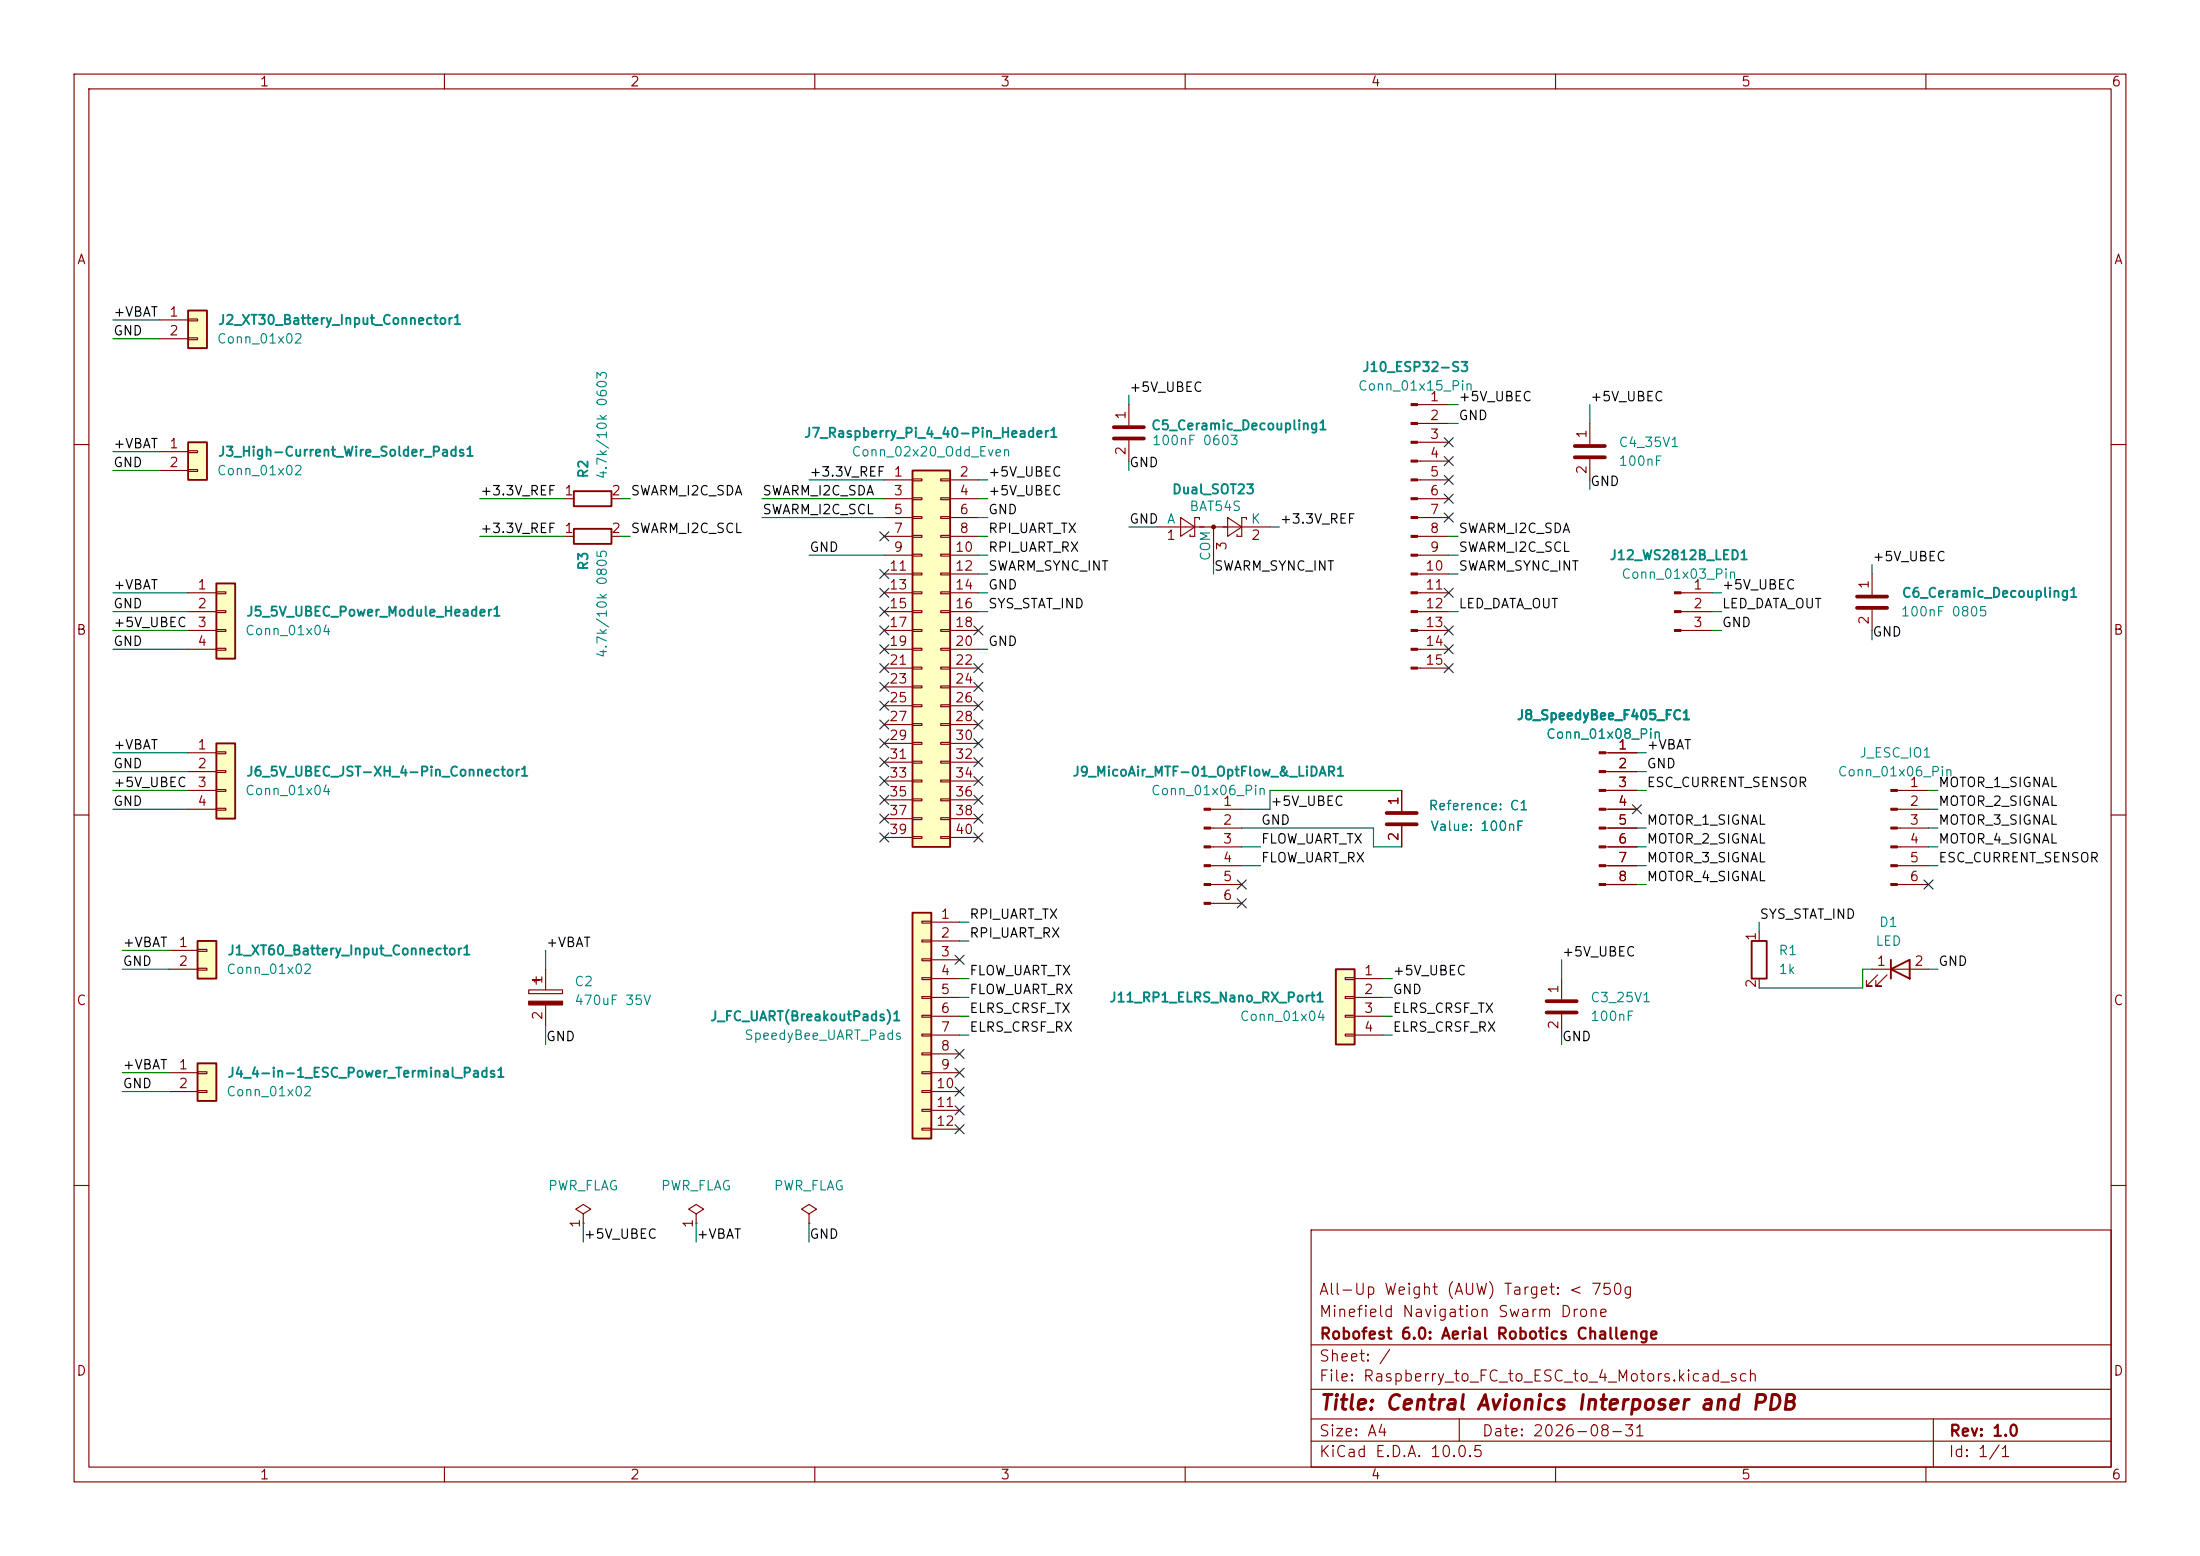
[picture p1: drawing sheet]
<svg xmlns="http://www.w3.org/2000/svg" width="297mm" height="210mm" viewBox="0 0 297 210" stroke-linecap="round" stroke-linejoin="round" font-family="sans-serif">
<path d="M0 0h297v210h-297z" fill="#fff" stroke="#fff" stroke-width=".14"/>
<g fill="none" stroke="#840000" stroke-width=".15">
<path d="M10 10h277v190h-277zM12 12h273v186h-273zM60 10v2M110 10v2M160 10v2M210 10v2M260 10v2M10 60h2M285 60h2M10 110h2M285 110h2M10 160h2"/>
<path d="M177 166h108v32h-108zM285 160h2M60 198v2M110 198v2M160 198v2M177 194.5h108M177 191.5h108M177 187.5h108M177 181.5h108M197 191.5v3M210 198v2M260 198v2"/>
<path d="M261 191.5v6.5"/>
</g>
<path d="M26.7 143.5h2.5v5.1h-2.5z" fill="#ffffc2"/>
<path d="M255.3 130.8l2.5-1.3v2.6zM255.3 129.5v2.6M26.7 143.5h2.5v5.1h-2.5z" fill="none" stroke="#840000" stroke-width=".25"/>
<g fill="none" stroke="#840000" stroke-width=".15">
<path d="M156.2 71.1h15.2M159.4 69.9l1.9 1.2-1.9 1.3zM161.9 70.1v-.2h-.6v2.5h-.6v-.3M163.8 71.1v5.1M165.7 69.9l1.9 1.2-1.9 1.3zM168.3 70.1v-.2h-.7v2.5h-.6v-.3M252.7 77.5v2.8M252.7 82.3v2.8M189.2 106.7v2.8M189.2 111.5v2.8M256.1 106.7h4.2M256.1 109.2h4.2"/>
<path d="M256.1 111.8h4.2M256.1 114.3h4.2M256.1 116.8h4.2M256.1 119.4h4.2M71.4 133.6h4.5v.5h-4.5zM71.9 132.3h1M72.4 131.8v1M73.7 130.8v2.8M73.7 135.6v2.8M252.7 130.8h7.6M253.5 131.6l-1.5 1.5h.7h-.7v-.8M254.8 131.6l-1.6 1.5h.8h-.8v-.8"/>
<path d="M22.9 144.8h3.8M22.9 147.3h3.8M26.7 144.7h1.2v.2h-1.2zM26.7 147.2h1.2v.2h-1.2zM94 163.8l1-.6-1-.6-1 .6 1 .6v1.3M94 165.1h.1M109.2 163.8l1-.6-1-.6-1 .6 1 .6v1.3M109.2 165.1h.1"/>
</g>
<g fill="#840000" stroke="#840000" stroke-width=".15">
<path d="M255.3 106.6h.8v.2h-.8z"/>
<path d="M255.3 109.1h.8v.2h-.8z"/>
<path d="M255.3 111.6h.8v.3h-.8z"/>
<path d="M255.3 114.2h.8v.2h-.8z"/>
<path d="M255.3 116.7h.8v.3h-.8z"/>
<path d="M255.3 119.3h.8v.2h-.8z"/>
<path d="M71.4 135.1h4.5v.5h-4.5z"/>
<circle cx="163.8" cy="71.1" r=".25"/>
</g>
<path d="M250.7 80.5h4.1M250.7 82h4.1M187.2 109.7h4.1M187.2 111.3h4.1" fill="none" stroke="#840000" stroke-width=".51"/>
<path d="M123.2 63.5h5.1v50.8h-5.1z" fill="#ffffc2"/>
<path d="M123.2 63.5h5.1v50.8h-5.1z" fill="none" stroke="#840000" stroke-width=".25"/>
<g fill="none" stroke="#840000" stroke-width=".15">
<path d="M119.4 64.8h3.8M119.4 67.3h3.8M119.4 69.9h3.8M119.4 72.4h3.8M119.4 74.9h3.8M119.4 77.5h3.8M123.2 64.6h1.3v.3h-1.3zM123.2 67.2h1.3v.2h-1.3zM123.2 69.7h1.3v.3h-1.3zM123.2 72.3h1.3v.2h-1.3zM123.2 74.8h1.3v.3h-1.3zM123.2 77.3h1.3v.3h-1.3z"/>
<path d="M123.2 79.9h1.3v.2h-1.3zM127 64.6h1.3v.3h-1.3zM127 67.2h1.3v.2h-1.3zM127 69.7h1.3v.3h-1.3zM127 72.3h1.3v.2h-1.3zM127 74.8h1.3v.3h-1.3zM127 77.3h1.3v.3h-1.3zM127 79.9h1.3v.2h-1.3zM128.3 64.8h3.8M128.3 67.3h3.8M128.3 69.9h3.8M128.3 72.4h3.8"/>
<path d="M128.3 74.9h3.8M128.3 77.5h3.8M119.4 80h3.8M119.4 82.6h3.8M119.4 85.1h3.8M119.4 87.6h3.8M119.4 90.2h3.8M119.4 92.7h3.8M119.4 95.3h3.8M119.4 97.8h3.8M123.2 82.4h1.3v.3h-1.3zM123.2 85h1.3v.2h-1.3z"/>
<path d="M123.2 87.5h1.3v.3h-1.3zM123.2 90h1.3v.3h-1.3zM123.2 92.6h1.3v.2h-1.3zM123.2 95.1h1.3v.3h-1.3zM123.2 97.7h1.3v.2h-1.3zM127 82.4h1.3v.3h-1.3zM127 85h1.3v.2h-1.3zM127 87.5h1.3v.3h-1.3zM127 90h1.3v.3h-1.3zM127 92.6h1.3v.2h-1.3zM127 95.1h1.3v.3h-1.3zM127 97.7h1.3v.2h-1.3z"/>
<path d="M128.3 80h3.8M128.3 82.6h3.8M128.3 85.1h3.8M128.3 87.6h3.8M128.3 90.2h3.8M128.3 92.7h3.8M128.3 95.3h3.8M128.3 97.8h3.8M119.4 100.3h3.8M119.4 102.9h3.8M119.4 105.4h3.8M119.4 108h3.8"/>
<path d="M119.4 110.5h3.8M119.4 113h3.8M123.2 100.2h1.3v.3h-1.3zM123.2 102.7h1.3v.3h-1.3zM123.2 105.3h1.3v.2h-1.3zM123.2 107.8h1.3v.3h-1.3zM123.2 110.4h1.3v.2h-1.3zM123.2 112.9h1.3v.3h-1.3zM127 100.2h1.3v.3h-1.3zM127 102.7h1.3v.3h-1.3zM127 105.3h1.3v.2h-1.3zM127 107.8h1.3v.3h-1.3z"/>
<path d="M127 110.4h1.3v.2h-1.3zM127 112.9h1.3v.3h-1.3zM128.3 100.3h3.8M128.3 102.9h3.8M128.3 105.4h3.8M128.3 108h3.8M128.3 110.5h3.8M128.3 113h3.8"/>
</g>
<path d="M123.2 123.2h2.5v30.5h-2.5z" fill="#ffffc2"/>
<path d="M123.2 123.2h2.5v30.5h-2.5z" fill="none" stroke="#840000" stroke-width=".25"/>
<g fill="none" stroke="#840000" stroke-width=".15">
<path d="M226.9 80h4.2M226.9 82.6h4.2M226.9 85.1h4.2M124.5 124.3h1.2v.3h-1.2zM124.5 126.9h1.2v.2h-1.2zM124.5 129.4h1.2v.3h-1.2zM124.5 132h1.2v.2h-1.2zM124.5 134.5h1.2v.2h-1.2zM124.5 137h1.2v.3h-1.2zM124.5 139.6h1.2v.2h-1.2zM125.7 124.5h3.8M125.7 127h3.8"/>
<path d="M125.7 129.5h3.8M125.7 132.1h3.8M125.7 134.6h3.8M125.7 137.2h3.8M125.7 139.7h3.8M124.5 142.1h1.2v.3h-1.2zM124.5 144.7h1.2v.2h-1.2zM124.5 147.2h1.2v.2h-1.2zM124.5 149.7h1.2v.3h-1.2zM124.5 152.3h1.2v.2h-1.2zM125.7 142.2h3.8M125.7 144.8h3.8"/>
<path d="M125.7 147.3h3.8M125.7 149.9h3.8M125.7 152.4h3.8M78.7 163.8l1.1-.6-1.1-.6-1 .6 1 .6v1.3M78.7 165.1h.1"/>
</g>
<g fill="#840000" stroke="#840000" stroke-width=".15">
<path d="M226.1 79.9h.8v.2h-.8z"/>
<path d="M226.1 82.4h.8v.3h-.8z"/>
<path d="M226.1 85h.8v.2h-.8z"/>
</g>
<path d="M29.2 100.3h2.5v10.2h-2.5z" fill="#ffffc2"/>
<path d="M77.5 71.4h5v2h-5zM29.2 100.3h2.5v10.2h-2.5z" fill="none" stroke="#840000" stroke-width=".25"/>
<path d="M76.2 72.4h1.3M82.5 72.4h1.3M25.4 101.6h3.8M25.4 104.1h3.8M25.4 106.7h3.8M25.4 109.2h3.8M29.2 101.5h1.3v.2h-1.3zM29.2 104h1.3v.3h-1.3zM29.2 106.6h1.3v.2h-1.3zM29.2 109.1h1.3v.2h-1.3z" fill="none" stroke="#840000" stroke-width=".15"/>
<path d="M25.4 41.9h2.5v5.1h-2.5z" fill="#ffffc2"/>
<path d="M25.4 41.9h2.5v5.1h-2.5z" fill="none" stroke="#840000" stroke-width=".25"/>
<path d="M21.6 43.2h3.8M21.6 45.7h3.8M25.4 43.1h1.3v.2h-1.3zM25.4 45.6h1.3v.2h-1.3z" fill="none" stroke="#840000" stroke-width=".15"/>
<path d="M25.4 59.7h2.5v5.1h-2.5z" fill="#ffffc2"/>
<path d="M25.4 59.7h2.5v5.1h-2.5z" fill="none" stroke="#840000" stroke-width=".25"/>
<path d="M214.6 57.2v2.7M21.6 61h3.8M21.6 63.5h3.8M25.4 60.8h1.3v.3h-1.3zM25.4 63.4h1.3v.2h-1.3zM214.6 62v2.8" fill="none" stroke="#840000" stroke-width=".15"/>
<path d="M212.6 60.2h4.1M212.6 61.7h4.1" fill="none" stroke="#840000" stroke-width=".51"/>
<path d="M29.2 78.7h2.5v10.2h-2.5z" fill="#ffffc2"/>
<path d="M29.2 78.7h2.5v10.2h-2.5z" fill="none" stroke="#840000" stroke-width=".25"/>
<g fill="none" stroke="#840000" stroke-width=".15">
<path d="M191.4 54.6h4.2M191.4 57.2h4.2M191.4 59.7h4.2M29.2 79.9h1.3v.2h-1.3zM191.4 62.2h4.2M191.4 64.8h4.2M191.4 67.3h4.2M191.4 69.9h4.2M191.4 72.4h4.2M191.4 74.9h4.2M191.4 77.5h4.2M25.4 80h3.8"/>
<path d="M25.4 82.6h3.8M25.4 85.1h3.8M25.4 87.6h3.8M29.2 82.4h1.3v.3h-1.3zM29.2 85h1.3v.2h-1.3zM29.2 87.5h1.3v.3h-1.3zM191.4 80h4.2M191.4 82.6h4.2M191.4 85.1h4.2M191.4 87.6h4.2M191.4 90.2h4.2"/>
</g>
<g fill="#840000" stroke="#840000" stroke-width=".15">
<path d="M190.5 54.5h.9v.2h-.9z"/>
<path d="M190.5 57h.9v.3h-.9z"/>
<path d="M190.5 59.6h.9v.2h-.9z"/>
<path d="M190.5 62.1h.9v.3h-.9z"/>
<path d="M190.5 64.6h.9v.3h-.9z"/>
<path d="M190.5 67.2h.9v.2h-.9z"/>
<path d="M190.5 69.7h.9v.3h-.9z"/>
<path d="M190.5 72.3h.9v.2h-.9z"/>
<path d="M190.5 74.8h.9v.3h-.9z"/>
<path d="M190.5 77.3h.9v.3h-.9z"/>
<path d="M190.5 79.9h.9v.2h-.9z"/>
<path d="M190.5 82.4h.9v.3h-.9z"/>
<path d="M190.5 85h.9v.2h-.9z"/>
<path d="M190.5 87.5h.9v.3h-.9z"/>
<path d="M190.5 90h.9v.3h-.9z"/>
</g>
<path d="M26.7 127h2.5v5.1h-2.5z" fill="#ffffc2"/>
<path d="M77.5 66.3h5v2h-5zM26.7 127h2.5v5.1h-2.5z" fill="none" stroke="#840000" stroke-width=".25"/>
<g fill="none" stroke="#840000" stroke-width=".15">
<path d="M152.4 54.6v2.8M152.4 59.4v2.8M76.2 67.3h1.3M82.5 67.3h1.3M163.4 109.2h4.2M163.4 111.8h4.2M163.4 114.3h4.2M163.4 116.8h4.2M163.4 119.4h4.2M22.9 128.3h3.8M22.9 130.8h3.8M26.7 128.1h1.2v.3h-1.2z"/>
<path d="M26.7 130.7h1.2v.2h-1.2zM163.4 121.9h4.2"/>
</g>
<g fill="#840000" stroke="#840000" stroke-width=".15">
<path d="M162.6 109.1h.8v.2h-.8z"/>
<path d="M162.6 111.6h.8v.3h-.8z"/>
<path d="M162.6 114.2h.8v.2h-.8z"/>
<path d="M162.6 116.7h.8v.3h-.8z"/>
<path d="M162.6 119.3h.8v.2h-.8z"/>
<path d="M162.6 121.8h.8v.2h-.8z"/>
</g>
<path d="M150.4 57.7h4M150.4 59.2h4" fill="none" stroke="#840000" stroke-width=".51"/>
<path d="M180.3 130.8h2.6v10.2h-2.6z" fill="#ffffc2"/>
<path d="M180.3 130.8h2.6v10.2h-2.6zM236.5 127h2v5.1h-2z" fill="none" stroke="#840000" stroke-width=".25"/>
<g fill="none" stroke="#840000" stroke-width=".15">
<path d="M189.2 106.7v2.8M189.2 111.5v2.8M216.8 101.6h4.2M216.8 104.1h4.2M216.8 106.7h4.2M216.8 109.2h4.2M216.8 111.8h4.2M216.8 114.3h4.2M216.8 116.8h4.2M216.8 119.4h4.2M181.6 132h1.3v.2h-1.3zM181.6 134.5h1.3v.2h-1.3z"/>
<path d="M181.6 137h1.3v.3h-1.3zM181.6 139.6h1.3v.2h-1.3zM182.9 132.1h3.8M182.9 134.6h3.8M182.9 137.2h3.8M182.9 139.7h3.8M210.8 132.1v2.8M210.8 136.9v2.8M237.5 125.7v1.3M237.5 132.1v1.3"/>
</g>
<path d="M208.8 135.1h4.1M208.8 136.7h4.1" fill="none" stroke="#840000" stroke-width=".51"/>
<g fill="#840000" stroke="#840000" stroke-width=".15">
<path d="M215.9 101.5h.9v.2h-.9z"/>
<path d="M215.9 104h.9v.3h-.9z"/>
<path d="M215.9 106.6h.9v.2h-.9z"/>
<path d="M215.9 109.1h.9v.2h-.9z"/>
<path d="M215.9 111.6h.9v.3h-.9z"/>
<path d="M215.9 114.2h.9v.2h-.9z"/>
<path d="M215.9 116.7h.9v.3h-.9z"/>
<path d="M215.9 119.3h.9v.2h-.9z"/>
</g>
<g fill="none" stroke="#008400" stroke-width=".15">
<path d="M15.2 45.7h6.4M15.2 43.2h6.4M152.4 53.3v1.3M195.6 54.6h1.2M195.6 57.2h1.2M214.6 54.6v2.6M15.2 61h6.4M15.2 63.5h6.4M64.8 67.3h11.4M64.8 72.4h11.4M83.8 67.3h1.3M83.8 72.4h1.3"/>
<path d="M102.9 67.3h16.5M102.9 69.9h16.5M109.2 64.8h10.2M109.2 74.9h10.2M132.1 67.3h1.2M132.1 69.9h1.2M132.1 64.8h1.2M132.1 77.5h1.2M132.1 74.9h1.2M132.1 72.4h1.2M152.4 71.1h3.8M152.4 62.2v1.3"/>
<path d="M163.8 76.2v1.3M171.4 71.1h1.3M195.6 77.5h1.2M195.6 74.9h1.2M195.6 72.4h1.2M214.6 64.8v1.2M252.7 76.2v1.3M15.2 80h10.2M15.2 82.6h10.2M15.2 85.1h10.2M15.2 87.6h10.2M132.1 80h1.2"/>
<path d="M132.1 82.6h1.2M132.1 87.6h1.2M195.6 82.6h1.2M231.1 80h1.3M231.1 82.6h1.3M231.1 85.1h1.3M252.7 85.1v1.3M15.2 106.7h10.2M15.2 109.2h10.2M15.2 104.1h10.2M15.2 101.6h10.2M167.6 116.8h2.6"/>
<path d="M167.6 111.8h17.8v2.5h3.8M167.6 114.3h2.6M189.2 106.7h-17.8v2.5h-3.8M221 106.7h1.2M221 116.8h1.2M221 111.8h1.2M221 114.3h1.2M221 104.1h1.2M221 101.6h1.2M221 119.4h1.2M260.3 106.7h1.3M260.3 116.8h1.3"/>
<path d="M260.3 111.8h1.3M260.3 109.2h1.3M260.3 114.3h1.3M16.5 130.8h6.4M16.5 128.3h6.4M73.7 128.3v2.5M73.7 138.4v2.6M129.5 134.6h1.3M129.5 137.2h1.3M129.5 132.1h1.3M129.5 127h1.3M129.5 139.7h1.3"/>
<path d="M129.5 124.5h1.3M186.7 134.6h1.3M186.7 137.2h1.3M186.7 132.1h1.3M186.7 139.7h1.3M210.8 129.5v2.6M210.8 139.7v1.3M237.5 124.5v1.2M252.7 130.8h-1.2v2.6h-14M260.3 130.8h1.3M16.5 144.8h6.4M16.5 147.3h6.4"/>
<path d="M78.7 165.1v2.5M94 165.1v2.5M109.2 165.1v2.5"/>
</g>
<g fill="none" stroke="#000084" stroke-width=".15">
<path d="M195 59.1l1.2 1.2M196.2 59.1l-1.2 1.2M118.8 71.8l1.2 1.2M118.8 76.9l1.2 1.2M118.8 79.4l1.2 1.2M120 71.8l-1.2 1.2M120 79.4l-1.2 1.2M120 76.9l-1.2 1.2M195 61.6l1.2 1.2M195 66.7l1.2 1.2M195 64.2l1.2 1.2M195 69.2l1.2 1.3"/>
<path d="M195 79.4l1.2 1.2M196.2 61.6l-1.2 1.2M196.2 66.7l-1.2 1.2M196.2 64.2l-1.2 1.2M196.2 69.2l-1.2 1.3M196.2 79.4l-1.2 1.2M118.8 81.9l1.2 1.3M118.8 84.5l1.2 1.2M118.8 89.6l1.2 1.2M118.8 99.7l1.2 1.2M118.8 97.2l1.2 1.2M118.8 87l1.2 1.2"/>
<path d="M118.8 94.6l1.2 1.3M118.8 92.1l1.2 1.2M120 81.9l-1.2 1.3M120 84.5l-1.2 1.2M120 89.6l-1.2 1.2M120 99.7l-1.2 1.2M120 97.2l-1.2 1.2M120 87l-1.2 1.2M120 94.6l-1.2 1.3M120 92.1l-1.2 1.2M131.5 97.2l1.2 1.2M131.5 99.7l1.2 1.2"/>
<path d="M131.5 94.6l1.2 1.3M131.5 89.6l1.2 1.2M131.5 84.5l1.2 1.2M131.5 92.1l1.2 1.2M132.7 99.7l-1.2 1.2M132.7 97.2l-1.2 1.2M132.7 84.5l-1.2 1.2M132.7 92.1l-1.2 1.2M132.7 94.6l-1.2 1.3M132.7 89.6l-1.2 1.2M195 87l1.2 1.2M195 84.5l1.2 1.2"/>
<path d="M195 89.6l1.2 1.2M196.2 87l-1.2 1.2M196.2 84.5l-1.2 1.2M196.2 89.6l-1.2 1.2M118.8 112.4l1.2 1.2M118.8 102.3l1.2 1.2M118.8 109.9l1.2 1.2M118.8 104.8l1.2 1.2M118.8 107.3l1.2 1.3M120 112.4l-1.2 1.2M120 102.3l-1.2 1.2M120 109.9l-1.2 1.2"/>
<path d="M120 104.8l-1.2 1.2M120 107.3l-1.2 1.3M131.5 102.3l1.2 1.2M131.5 107.3l1.2 1.3M131.5 104.8l1.2 1.2M131.5 109.9l1.2 1.2M131.5 112.4l1.2 1.2M132.7 102.3l-1.2 1.2M132.7 104.8l-1.2 1.2M132.7 107.3l-1.2 1.3M132.7 109.9l-1.2 1.2M132.7 112.4l-1.2 1.2"/>
<path d="M167 118.8l1.2 1.2M168.2 118.8l-1.2 1.2M220.4 108.6l1.2 1.2M221.6 108.6l-1.2 1.2M259.7 118.8l1.3 1.2M261 118.8l-1.3 1.2M128.9 128.9l1.2 1.2M130.1 128.9l-1.2 1.2M167 121.3l1.2 1.2M168.2 121.3l-1.2 1.2M128.9 146.7l1.2 1.2M128.9 151.8l1.2 1.2"/>
<path d="M128.9 144.2l1.2 1.2M128.9 141.6l1.2 1.2M128.9 149.3l1.2 1.2M130.1 146.7l-1.2 1.2M130.1 151.8l-1.2 1.2M130.1 144.2l-1.2 1.2M130.1 141.6l-1.2 1.2M130.1 149.3l-1.2 1.2"/>
</g>
<text font-size="2" fill="#840000" x="178" y="190.8">Title: Central Avionics Interposer and PDB</text>
<g font-size="1.5" fill="#840000">
<text x="178" y="178.1">Minefield Navigation Swarm Drone</text>
<text x="178" y="175.1">All-Up Weight (AUW) Target: &lt; 750g</text>
<text x="178" y="184.1">Sheet: /</text>
<text x="178" y="181.1">Robofest 6.0: Aerial Robotics Challenge</text>
<text x="178" y="186.8">File: Raspberry_to_FC_to_ESC_to_4_Motors.kicad_sch</text>
<text x="178" y="197">KiCad E.D.A. 10.0.5</text>
<text x="178" y="194.2">Size: A4</text>
<text x="200" y="194.2">Date: 2026-08-31</text>
<text x="263" y="197">Id: 1/1</text>
<text x="263" y="194.2">Rev: 1.0</text>
</g>
<g font-size="1.3" fill="#840000">
<text x="35" y="12">1</text>
<text x="85" y="12">2</text>
<text x="135" y="12">3</text>
<text x="185" y="12">4</text>
<text x="235" y="12">5</text>
<text x="285" y="12">6</text>
<text x="10.3" y="36">A</text>
<text x="285.3" y="36">A</text>
<text x="22.8" y="43">1</text>
<text x="22.8" y="45.6">2</text>
<text x="152.3" y="56.7" transform="rotate(-90 152.3 56.7)">1</text>
<text x="192.9" y="54.5">1</text>
<text x="192.9" y="57">2</text>
<text x="192.9" y="59.6">3</text>
<text x="214.5" y="59.3" transform="rotate(-90 214.5 59.3)">1</text>
<text x="22.8" y="60.8">1</text>
<text x="22.8" y="63.4">2</text>
<text x="120.6" y="64.6">1</text>
<text x="129.4" y="64.6">2</text>
<text x="152.3" y="61.6" transform="rotate(-90 152.3 61.6)">2</text>
<text x="192.9" y="62.1">4</text>
<text x="192.9" y="64.6">5</text>
<text x="214.5" y="64.1" transform="rotate(-90 214.5 64.1)">2</text>
<text x="76.1" y="67.2">1</text>
<text x="82.5" y="67.2">2</text>
<text x="120.6" y="67.2">3</text>
<text x="120.6" y="69.7">5</text>
<text x="129.4" y="67.2">4</text>
<text x="129.4" y="69.7">6</text>
<text x="192.9" y="67.2">6</text>
<text x="192.9" y="69.7">7</text>
<text x="76.1" y="72.3">1</text>
<text x="82.5" y="72.3">2</text>
<text x="119.9" y="77.3">11</text>
<text x="120.6" y="72.3">7</text>
<text x="120.6" y="74.8">9</text>
<text x="128.8" y="74.8">10</text>
<text x="128.8" y="77.3">12</text>
<text x="129.4" y="72.3">8</text>
<text x="157.4" y="73.2">1</text>
<text x="165.9" y="74.4" transform="rotate(-90 165.9 74.4)">3</text>
<text x="168.8" y="73.2">2</text>
<text x="192.3" y="77.3">10</text>
<text x="192.9" y="72.3">8</text>
<text x="192.9" y="74.8">9</text>
<text x="26.6" y="79.9">1</text>
<text x="26.6" y="82.4">2</text>
<text x="119.9" y="79.9">13</text>
<text x="119.9" y="82.4">15</text>
<text x="128.8" y="79.9">14</text>
<text x="128.8" y="82.4">16</text>
<text x="192.3" y="79.9">11</text>
<text x="192.3" y="82.4">12</text>
<text x="228.5" y="79.9">1</text>
<text x="228.5" y="82.4">2</text>
<text x="252.6" y="79.6" transform="rotate(-90 252.6 79.6)">1</text>
<text x="10.2" y="86">B</text>
<text x="26.6" y="85">3</text>
<text x="26.6" y="87.5">4</text>
<text x="119.9" y="85">17</text>
<text x="119.9" y="87.5">19</text>
<text x="128.8" y="85">18</text>
<text x="128.8" y="87.5">20</text>
<text x="192.3" y="85">13</text>
<text x="192.3" y="87.5">14</text>
<text x="228.5" y="85">3</text>
<text x="252.6" y="84.4" transform="rotate(-90 252.6 84.4)">2</text>
<text x="285.2" y="86">B</text>
<text x="119.9" y="90">21</text>
<text x="119.9" y="92.6">23</text>
<text x="119.9" y="95.1">25</text>
<text x="128.8" y="90">22</text>
<text x="128.8" y="92.6">24</text>
<text x="128.8" y="95.1">26</text>
<text x="192.3" y="90">15</text>
<text x="26.6" y="101.5">1</text>
<text x="119.9" y="97.7">27</text>
<text x="119.9" y="100.2">29</text>
<text x="128.8" y="97.7">28</text>
<text x="128.8" y="100.2">30</text>
<text x="218.3" y="101.5">1</text>
<text x="26.6" y="104">2</text>
<text x="26.6" y="106.5">3</text>
<text x="119.9" y="102.7">31</text>
<text x="119.9" y="105.3">33</text>
<text x="119.9" y="107.8">35</text>
<text x="128.8" y="102.7">32</text>
<text x="128.8" y="105.3">34</text>
<text x="128.8" y="107.8">36</text>
<text x="218.3" y="104">2</text>
<text x="218.3" y="106.5">3</text>
<text x="257.7" y="106.5">1</text>
<text x="26.6" y="109.1">4</text>
<text x="119.9" y="110.4">37</text>
<text x="119.9" y="112.9">39</text>
<text x="128.8" y="110.4">38</text>
<text x="128.8" y="112.9">40</text>
<text x="165" y="109.1">1</text>
<text x="165" y="111.6">2</text>
<text x="189.1" y="113.6" transform="rotate(-90 189.1 113.6)">2</text>
<text x="189.1" y="108.8" transform="rotate(-90 189.1 108.8)">1</text>
<text x="218.3" y="109.1">4</text>
<text x="218.3" y="111.6">5</text>
<text x="257.7" y="109.1">2</text>
<text x="257.7" y="111.6">3</text>
<text x="165" y="114.2">3</text>
<text x="165" y="116.7">4</text>
<text x="165" y="119.2">5</text>
<text x="218.3" y="114.2">6</text>
<text x="218.3" y="116.7">7</text>
<text x="218.3" y="119.2">8</text>
<text x="257.7" y="114.2">4</text>
<text x="257.7" y="116.7">5</text>
<text x="257.7" y="119.2">6</text>
<text x="126.9" y="124.3">1</text>
<text x="165" y="121.8">6</text>
<text x="24" y="128.1">1</text>
<text x="24" y="130.7">2</text>
<text x="126.9" y="126.9">2</text>
<text x="126.9" y="129.4">3</text>
<text x="126.9" y="131.9">4</text>
<text x="184.1" y="131.9">1</text>
<text x="237.4" y="127.1" transform="rotate(-90 237.4 127.1)">1</text>
<text x="253.3" y="130.7">1</text>
<text x="258.3" y="130.7">2</text>
<text x="10.2" y="136">C</text>
<text x="73.5" y="137.8" transform="rotate(-90 73.5 137.8)">2</text>
<text x="73.5" y="132.9" transform="rotate(-90 73.5 132.9)">1</text>
<text x="126.9" y="134.5">5</text>
<text x="126.9" y="137">6</text>
<text x="184.1" y="134.5">2</text>
<text x="184.1" y="137">3</text>
<text x="210.7" y="134.2" transform="rotate(-90 210.7 134.2)">1</text>
<text x="237.4" y="133.4" transform="rotate(-90 237.4 133.4)">2</text>
<text x="285.2" y="136">C</text>
<text x="126.9" y="139.6">7</text>
<text x="126.9" y="142.1">8</text>
<text x="184.1" y="139.6">4</text>
<text x="210.7" y="139" transform="rotate(-90 210.7 139)">2</text>
<text x="24" y="144.6">1</text>
<text x="24" y="147.2">2</text>
<text x="126.3" y="147.2">10</text>
<text x="126.3" y="149.7">11</text>
<text x="126.9" y="144.6">9</text>
<text x="126.3" y="152.3">12</text>
<text x="78.6" y="165.8" transform="rotate(-90 78.6 165.8)">1</text>
<text x="93.8" y="165.8" transform="rotate(-90 93.8 165.8)">1</text>
<text x="10.2" y="186">D</text>
<text x="285.2" y="186">D</text>
<text x="35" y="200">1</text>
<text x="85" y="200">2</text>
<text x="135" y="200">3</text>
<text x="185" y="200">4</text>
<text x="235" y="200">5</text>
<text x="285" y="200">6</text>
</g>
<g font-size="1.3">
<text x="15.2" y="43.1">+VBAT</text>
<text x="15.2" y="45.6">GND</text>
<text x="152.4" y="53.2">+5V_UBEC</text>
<text x="196.8" y="54.5">+5V_UBEC</text>
<text x="196.8" y="57">GND</text>
<text x="214.6" y="54.5">+5V_UBEC</text>
<text x="15.2" y="63.4">GND</text>
<text x="15.2" y="60.8">+VBAT</text>
<text x="109.2" y="64.6">+3.3V_REF</text>
<text x="133.3" y="64.6">+5V_UBEC</text>
<text x="152.4" y="63.4">GND</text>
<text x="214.6" y="65.9">GND</text>
<text x="64.7" y="67.2">+3.3V_REF</text>
<text x="85.1" y="67.2">SWARM_I2C_SDA</text>
<text x="102.8" y="67.2">SWARM_I2C_SDA</text>
<text x="102.8" y="69.7">SWARM_I2C_SCL</text>
<text x="133.3" y="67.2">+5V_UBEC</text>
<text x="133.3" y="69.7">GND</text>
<text x="152.4" y="71">GND</text>
<text x="172.7" y="71">+3.3V_REF</text>
<text x="64.7" y="72.3">+3.3V_REF</text>
<text x="85.1" y="72.3">SWARM_I2C_SCL</text>
<text x="109.2" y="74.8">GND</text>
<text x="133.3" y="77.3">SWARM_SYNC_INT</text>
<text x="133.3" y="74.8">RPI_UART_RX</text>
<text x="133.3" y="72.3">RPI_UART_TX</text>
<text x="163.8" y="77.3">SWARM_SYNC_INT</text>
<text x="196.8" y="72.3">SWARM_I2C_SDA</text>
<text x="196.8" y="77.3">SWARM_SYNC_INT</text>
<text x="196.8" y="74.8">SWARM_I2C_SCL</text>
<text x="252.7" y="76.1">+5V_UBEC</text>
<text x="15.2" y="82.4">GND</text>
<text x="15.2" y="79.9">+VBAT</text>
<text x="133.3" y="82.4">SYS_STAT_IND</text>
<text x="133.3" y="79.9">GND</text>
<text x="196.8" y="82.4">LED_DATA_OUT</text>
<text x="232.4" y="82.4">LED_DATA_OUT</text>
<text x="232.4" y="79.9">+5V_UBEC</text>
<text x="15.2" y="87.5">GND</text>
<text x="15.2" y="85">+5V_UBEC</text>
<text x="133.3" y="87.5">GND</text>
<text x="232.4" y="85">GND</text>
<text x="252.7" y="86.2">GND</text>
<text x="15.2" y="101.5">+VBAT</text>
<text x="222.2" y="101.5">+VBAT</text>
<text x="15.2" y="106.6">+5V_UBEC</text>
<text x="15.2" y="104">GND</text>
<text x="222.2" y="106.6">ESC_CURRENT_SENSOR</text>
<text x="222.2" y="104">GND</text>
<text x="261.6" y="106.6">MOTOR_1_SIGNAL</text>
<text x="15.2" y="109.1">GND</text>
<text x="170.2" y="111.6">GND</text>
<text x="171.4" y="109.1">+5V_UBEC</text>
<text x="222.2" y="111.6">MOTOR_1_SIGNAL</text>
<text x="261.6" y="109.1">MOTOR_2_SIGNAL</text>
<text x="261.6" y="111.6">MOTOR_3_SIGNAL</text>
<text x="170.2" y="114.2">FLOW_UART_TX</text>
<text x="170.2" y="116.7">FLOW_UART_RX</text>
<text x="222.2" y="116.7">MOTOR_3_SIGNAL</text>
<text x="222.2" y="114.2">MOTOR_2_SIGNAL</text>
<text x="222.2" y="119.3">MOTOR_4_SIGNAL</text>
<text x="261.6" y="116.7">ESC_CURRENT_SENSOR</text>
<text x="261.6" y="114.2">MOTOR_4_SIGNAL</text>
<text x="130.8" y="124.3">RPI_UART_TX</text>
<text x="237.5" y="124.3">SYS_STAT_IND</text>
<text x="16.5" y="130.7">GND</text>
<text x="16.5" y="128.1">+VBAT</text>
<text x="73.6" y="128.1">+VBAT</text>
<text x="130.8" y="126.9">RPI_UART_RX</text>
<text x="130.8" y="132">FLOW_UART_TX</text>
<text x="187.9" y="132">+5V_UBEC</text>
<text x="210.8" y="129.4">+5V_UBEC</text>
<text x="261.6" y="130.7">GND</text>
<text x="130.8" y="137">ELRS_CRSF_TX</text>
<text x="130.8" y="134.5">FLOW_UART_RX</text>
<text x="187.9" y="137">ELRS_CRSF_TX</text>
<text x="187.9" y="134.5">GND</text>
<text x="73.6" y="140.8">GND</text>
<text x="130.8" y="139.6">ELRS_CRSF_RX</text>
<text x="187.9" y="139.6">ELRS_CRSF_RX</text>
<text x="210.8" y="140.8">GND</text>
<text x="16.5" y="144.7">+VBAT</text>
<text x="16.5" y="147.2">GND</text>
<text x="78.7" y="167.5">+5V_UBEC</text>
<text x="94" y="167.5">+VBAT</text>
<text x="109.2" y="167.5">GND</text>
</g>
<g font-size="1.3" fill="#008484">
<text x="29.2" y="46.7">Conn_01x02</text>
<text x="29.3" y="44.1">J2_XT30_Battery_Input_Connector1</text>
<text x="183.2" y="53">Conn_01x15_Pin</text>
<text x="183.8" y="50.5">J10_ESP32-S3</text>
<text x="108.5" y="59.4">J7_Raspberry_Pi_4_40-Pin_Header1</text>
<text x="155.3" y="58.4">C5_Ceramic_Decoupling1</text>
<text x="29.2" y="64.5">Conn_01x02</text>
<text x="29.3" y="61.9">J3_High-Current_Wire_Solder_Pads1</text>
<text x="79.7" y="64.6" transform="rotate(-90 79.7 64.6)">R2</text>
<text x="82.2" y="64.8" transform="rotate(-90 82.2 64.8)">4.7k/10k 0603</text>
<text x="114.9" y="61.9">Conn_02x20_Odd_Even</text>
<text x="155.4" y="60.4">100nF 0603</text>
<text x="218.4" y="60.7">C4_35V1</text>
<text x="218.4" y="63.2">100nF</text>
<text x="157.4" y="71">A</text>
<text x="158.1" y="67">Dual_SOT23</text>
<text x="160.5" y="69.3">BAT54S</text>
<text x="168.8" y="71">K</text>
<text x="79.7" y="77.1" transform="rotate(-90 79.7 77.1)">R3</text>
<text x="163.7" y="75.8" transform="rotate(-90 163.7 75.8)">COM</text>
<text x="217.2" y="75.9">J12_WS2812B_LED1</text>
<text x="33.1" y="83.5">J5_5V_UBEC_Power_Module_Header1</text>
<text x="218.8" y="78.4">Conn_01x03_Pin</text>
<text x="256.5" y="83.5">100nF 0805</text>
<text x="256.7" y="81">C6_Ceramic_Decoupling1</text>
<text x="33" y="86.1">Conn_01x04</text>
<text x="82.2" y="88.9" transform="rotate(-90 82.2 88.9)">4.7k/10k 0805</text>
<text x="204.7" y="97.5">J8_SpeedyBee_F405_FC1</text>
<text x="208.6" y="100">Conn_01x08_Pin</text>
<text x="33" y="107.6">Conn_01x04</text>
<text x="33.1" y="105.1">J6_5V_UBEC_JST-XH_4-Pin_Connector1</text>
<text x="144.7" y="105.1">J9_MicoAir_MTF-01_OptFlow_&amp;_LiDAR1</text>
<text x="155.3" y="107.6">Conn_01x06_Pin</text>
<text x="248" y="105.1">Conn_01x06_Pin</text>
<text x="250.9" y="102.6">J_ESC_IO1</text>
<text x="192.8" y="109.7">Reference: C1</text>
<text x="193" y="112.5">Value: 100nF</text>
<text x="253.6" y="125.4">D1</text>
<text x="30.5" y="131.8">Conn_01x02</text>
<text x="30.6" y="129.2">J1_XT60_Battery_Input_Connector1</text>
<text x="240" y="129.2">R1</text>
<text x="240" y="131.8">1k</text>
<text x="253.1" y="128">LED</text>
<text x="77.5" y="133.4">C2</text>
<text x="77.5" y="136">470uF 35V</text>
<text x="149.7" y="135.6">J11_RP1_ELRS_Nano_RX_Port1</text>
<text x="214.6" y="135.6">C3_25V1</text>
<text x="95.8" y="138.1">J_FC_UART(BreakoutPads)1</text>
<text x="100.4" y="140.7">SpeedyBee_UART_Pads</text>
<text x="167.3" y="138.1">Conn_01x04</text>
<text x="214.6" y="138.1">100nF</text>
<text x="30.5" y="148.3">Conn_01x02</text>
<text x="30.6" y="145.7">J4_4-in-1_ESC_Power_Terminal_Pads1</text>
<text x="73.9" y="161">PWR_FLAG</text>
<text x="89.1" y="161">PWR_FLAG</text>
<text x="104.4" y="161">PWR_FLAG</text>
</g>
</svg>
